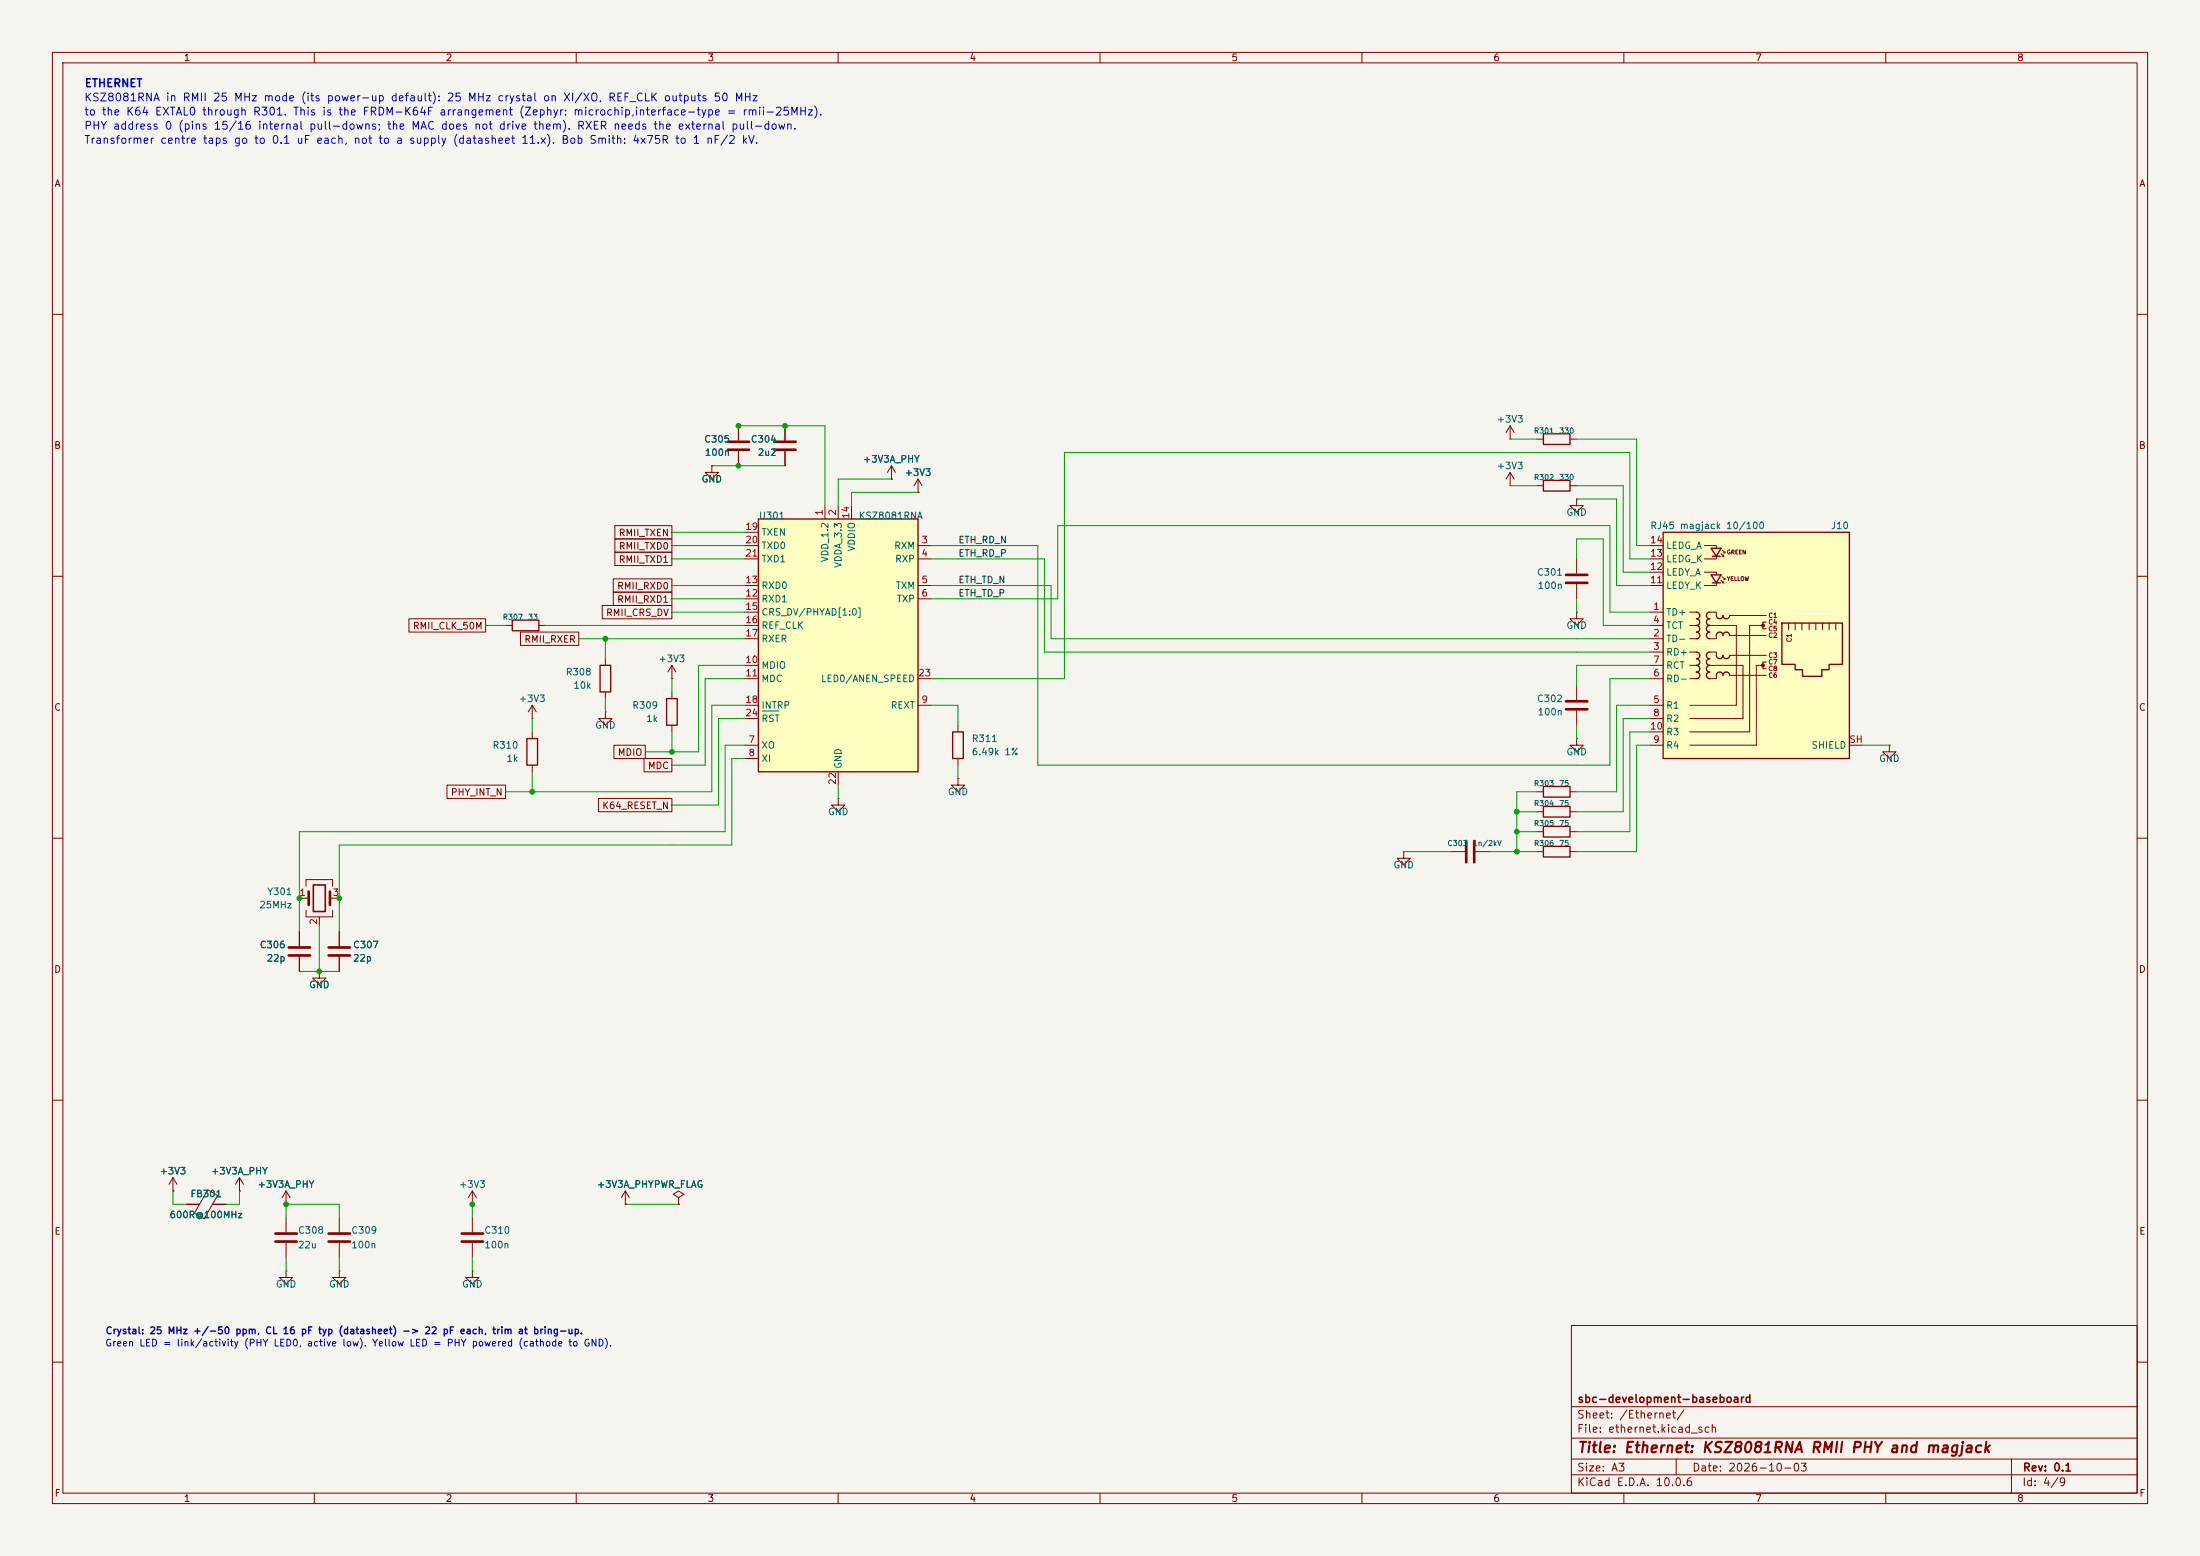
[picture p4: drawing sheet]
<svg xmlns="http://www.w3.org/2000/svg" width="420mm" height="297mm" viewBox="0 0 420 297" stroke-linecap="round" stroke-linejoin="round" font-family="sans-serif">
<path d="M0 0h420v297h-420z" fill="#f5f4ef" stroke="#f5f4ef" stroke-width=".19"/>
<g fill="none" stroke="#840000" stroke-width=".19">
<path d="M10 10h400v277h-400zM12 12h396v273h-396zM60 10v2M110 10v2M160 10v2M210 10v2M260 10v2M310 10v2M360 10v2M10 60h2M408 60h2M288.3 83.8h.1"/>
<path d="M288.3 92.7h.1M288.3 81.3l-.8 1.3M288.3 81.3l.8 1.3M288.3 81.3v2.5M288.3 90.2v2.5M288.3 90.2l-.8 1.2M288.3 90.2l.8 1.2M293.4 92.7h1.2M293.4 83.8h1.2M299.7 92.7h1.3M299.7 83.8h1.3M10 110h2"/>
<path d="M408 110h2M101.6 137.2h.1M101.6 134.6v2.6M101.6 139.7v1.3M101.6 134.6l-.8 1.3M101.6 134.6l.8 1.3M115.6 135.9v1.3h1.2l-1.2 1.2-1.3-1.2h1.3M115.6 135.9h.1M115.6 125.7v1.3M115.6 132.1v1.3M128.3 132.1v1.3M128.3 138.4v1.3"/>
<path d="M182.9 138.4v1.3M10 160h2M101.6 146.1v1.2M160 152.4v1.3h1.3l-1.3 1.2-1.3-1.2h1.3M160 152.4h.1M182.9 148.6v1.3h1.2l-1.2 1.2-1.3-1.2h1.3M182.9 148.6h.1M182.9 144.8v1.3M293.4 151.1h1.2M293.4 154.9h1.2M293.4 158.8h1.2M299.7 151.1h1.3"/>
<path d="M299.7 154.9h1.3M299.7 158.8h1.3M301 141v1.2h1.3l-1.3 1.3-1.3-1.3h1.3M301 141h.1M408 160h2M57.1 177.8v2.8M57.1 171.5h1.8M58.4 169.2v-1.3h5.1v1.3M58.4 173.7v1.3h5.1v-1.3M61 175v1.5M63 171.5h1.8M268 162.6v1.2h1.2l-1.2 1.3-1.3-1.3h1.3"/>
<path d="M268 162.6h.1M276.9 162.6h2.8M281.7 162.6h2.8M293.4 162.6h1.2M299.7 162.6h1.3M57.1 182.6v2.8M10 210h2M408 210h2M54.6 229.9h.1M54.6 227.3v2.6M54.6 232.4v2.8M54.6 237.2v2.8"/>
<path d="M54.6 227.3l-.8 1.3M54.6 227.3l.8 1.3M64.8 232.4v2.8M64.8 237.2v2.8M54.6 242.6v1.2h1.3l-1.3 1.3-1.3-1.3h1.3M54.6 242.6h.1M64.8 242.6v1.2h1.2l-1.2 1.3-1.3-1.3h1.3M64.8 242.6h.1M300 253h108v32h-108zM10 260h2M300 278.5h108M300 274.5h108"/>
<path d="M300 268.5h108M320 278.5v3M384 278.5v6.5M408 260h2M60 285v2M110 285v2M160 285v2M210 285v2M260 285v2M300 281.5h108M310 285v2M360 285v2"/>
</g>
<path d="M58.9 170.2v2.5M63 170.2v2.5M279.9 160.5v4.1M281.4 160.5v4.1M55.1 180.8h4.1M55.1 182.4h4.1M52.6 235.5h4M52.6 237h4M62.7 235.5h4.1M62.7 237h4.1" fill="none" stroke="#840000" stroke-width=".51"/>
<path d="M294.6 91.7h5.1v2h-5.1zM294.6 82.8h5.1v2h-5.1zM114.6 127h2v5.1h-2zM127.3 133.4h2v5h-2zM181.9 139.7h2v5.1h-2zM100.6 141h2v5.1h-2zM294.6 150.1h5.1v2h-5.1zM294.6 153.9h5.1v2.1h-5.1zM294.6 157.7h5.1v2.1h-5.1zM294.6 161.5h5.1v2.1h-5.1z" fill="none" stroke="#840000" stroke-width=".25"/>
<path d="M59.8 168.9h2.3v5.1h-2.3z" fill="none" stroke="#840000" stroke-width=".3"/>
<path d="M144.8 99.1h30.5v48.2h-30.5z" fill="#ffffc2"/>
<path d="M144.8 99.1h30.5v48.2h-30.5zM97.8 118.4h5.1v2h-5.1z" fill="none" stroke="#840000" stroke-width=".25"/>
<g fill="none" stroke="#840000" stroke-width=".19">
<path d="M135.9 88.9v1.3h1.3l-1.3 1.2-1.3-1.2h1.3M135.9 88.9h.1M141 81.3v2.8M141 86.1v2.8M149.9 81.3v2.8M149.9 86.1v2.8M157.5 96.5v2.6M160 96.5v2.6M162.6 96.5v2.6M170.2 91.4h.1M170.2 88.9l-.8 1.3M170.2 88.9l.7 1.3"/>
<path d="M170.2 88.9v2.5M175.3 94h.1M175.3 91.4l-.8 1.3M175.3 91.4l.7 1.3M175.3 91.4v2.6M301 95.3v1.2h1.3l-1.3 1.3-1.3-1.3h1.3M301 95.3h.1M96.5 119.4h1.3M102.9 119.4h1.2M142.2 104.1h2.6M142.2 106.7h2.6M142.2 111.8h2.6"/>
<path d="M142.2 114.3h2.6M142.2 116.8h2.6M142.2 119.4h2.6M142.2 101.6h2.6M175.3 104.1h2.5M175.3 106.7h2.5M175.3 111.8h2.5M175.3 114.3h2.5M301 116.8v1.3h1.3l-1.3 1.3-1.3-1.3h1.3M301 116.8h.1M301 106.7v2.8M301 111.5v2.8"/>
<path d="M142.2 134.6h2.6M142.2 127h2.6M142.2 129.5h2.6M142.2 121.9h2.6M142.2 137.2h2.6M175.3 134.6h2.5M175.3 129.5h2.5M301 130.8v2.8M301 135.6v2.8M142.2 142.2h2.6M142.2 144.8h2.6M160 147.3v2.6"/>
<path d="M64.8 177.8v2.8M64.8 182.6v2.8M35.6 229.9h2.5M39.7 227.1l1.8 1.1-2.5 4.4-1.9-1zM40.6 229.9h2.6M90.2 232.4v2.8M90.2 237.2v2.8M119.4 229.9h.1M119.4 227.3l-.8 1.3M119.4 227.3l.7 1.3M119.4 227.3v2.6M129.5 228.6l1.1-.6-1.1-.7-1 .7 1 .6v1.3"/>
<path d="M129.5 229.9h.1M90.2 242.6v1.2h1.2l-1.2 1.3-1.3-1.3h1.3M90.2 242.6h.1"/>
</g>
<path d="M145.5 135.7h3.2" fill="none" stroke="#006464" stroke-width=".19"/>
<path d="M138.9 84.3h4.1M138.9 85.9h4.1M147.8 84.3h4.1M147.8 85.9h4.1M299 109.7h4M299 111.3h4M299 133.9h4M299 135.4h4M62.7 180.8h4.1M62.7 182.4h4.1M88.1 235.5h4.1M88.1 237h4.1" fill="none" stroke="#840000" stroke-width=".51"/>
<path d="M317.5 101.6h35.6v43.2h-35.6z" fill="#ffffc2"/>
<g fill="none" stroke="#840000" stroke-width=".19">
<path d="M135.9 88.9h.1M141 81.3v2.8M141 86.1v2.8M149.9 81.3v2.8M149.9 86.1v2.8M170.2 91.4h.1M175.3 94h.1M78.1 118.1h14.6v2.6h-14.6zM115 115.6h13.3v2.5h-13.3zM117.1 113h11.2v2.6h-11.2zM117.1 110.5h11.2v2.5h-11.2zM117.4 105.4h10.9v2.6h-10.9z"/>
<path d="M117.4 102.9h10.9v2.5h-10.9zM117.4 100.3h10.9v2.6h-10.9zM315 119.4h2.5M315 116.8h2.5M315 111.8h2.5M315 109.2h2.5M315 106.7h2.5M315 104.1h2.5M322.6 119.4h1.2M322.6 116.8h1.2M325.4 104.1h2.3v.5M325.4 109.2h2.3v.5"/>
<path d="M326.4 116.8h1.3v.7M326.4 119.4h5.1v15.2h-8.9M327.7 111.1v.7h-2.3M327.7 106v.7h-2.3M328.5 105.7l.6 .5h-.3M328.5 110.7l.6 .6h-.3M328.8 105l.5 .5h-.2M328.8 110.1l.5 .5h-.2M329.1 105.9v.3M329.1 111v.3M329.3 105.3v.2M329.3 110.4v.2"/>
<path d="M330.2 117.5h7M336.5 119.4h-2.5v20.3h-11.4M337.2 118.7h-.7v1.3h.7M341.4 118.9v1.3M342.7 118.9v1.3M344 118.9v1.3M345.4 118.9v1.3M346.6 118.9v1.3M347.9 118.9v1.3M349.2 118.9v1.3M350.5 118.9v1.3M99.4 120.6h11.1v2.6h-11.1z"/>
<path d="M128.3 129.5h.1M128.3 127l-.8 1.3M128.3 127l.7 1.3M128.3 127v2.5M315 127h2.5M315 134.6h2.5M315 137.2h2.5M315 139.7h2.5M315 121.9h2.5M315 124.5h2.5M315 129.5h2.5M322.6 127h1.2"/>
<path d="M322.6 121.9h1.2M322.6 124.5h1.2M322.6 129.5h1.2M326.4 124.5h1.3v.6M326.4 127h6.3v10.2h-10.1M327.7 121.3v.6h-1.3M327.7 128.9v.6h-1.3M330.2 121.3h7M330.2 125.1h7M330.2 128.9h7M336.5 127h-1.2v15.2h-12.7M337.2 126.4h-.7v1.2h.7"/>
<path d="M85.3 149.9h11.2v2.5h-11.2zM114.2 152.4h14.1v2.5h-14.1zM117.2 142.2h6v2.6h-6zM122.9 144.8h5.4v2.5h-5.4zM315 142.2h2.5M353.1 142.2h2.5M360.7 142.2v1.3h1.2l-1.2 1.3-1.3-1.3h1.3M360.7 142.2h.1M57.1 177.8v2.8M64.8 177.8v2.8M57.1 182.6v2.8M61 185.4v1.3h1.2l-1.2 1.3-1.3-1.3h1.3"/>
<path d="M61 185.4h.1M64.8 182.6v2.8M33 227.3h.1M33 224.8l-.7 1.3M33 224.8l.8 1.3M33 224.8v2.5M35.6 229.9h2.5M40.6 229.9h2.6M45.7 227.3h.1M45.7 224.8l-.7 1.3M45.7 224.8l.8 1.3M45.7 224.8v2.5"/>
<path d="M54.6 229.9h.1M90.2 229.9h.1M90.2 227.3l-.8 1.3M90.2 227.3l.7 1.3M90.2 227.3v2.6M119.4 229.9h.1M129.5 229.9h.1"/>
</g>
<g fill="#840000" stroke="#840000" stroke-width=".25">
<circle cx="336.5" cy="119.4" r=".25"/>
<circle cx="336.5" cy="127" r=".25"/>
</g>
<g fill="none" stroke="#840000" stroke-width=".25">
<path d="M317.5 101.6h35.6v43.2h-35.6zM323.8 116.8a.64 .64 0 0 1 .7 .7 .64 .64 0 0 1-.7 .6 .64 .64 0 0 1 .7 .7 .64 .64 0 0 1-.7 .6M323.8 119.4a.64 .64 0 0 1 .7 .6 .64 .64 0 0 1-.7 .7 .64 .64 0 0 1 .7 .6 .64 .64 0 0 1-.7 .6M326.4 116.8a.63 .63 0 0 0-.6 .7 .63 .63 0 0 0 .6 .6h-.1a.63 .63 0 0 0-.5 .7 .63 .63 0 0 0 .6 .6M326.4 119.4a.63 .63 0 0 0-.6 .6 .63 .63 0 0 0 .6 .7h-.1a.63 .63 0 0 0-.5 .6 .63 .63 0 0 0 .6 .6M326.6 104.6h1.9l-.8 1.6zM326.6 109.7h1.9l-.8 1.6zM326.9 106.2h1.5M326.9 111.3h1.5M327.7 117.5a.64 .64 0 0 0 .6 .6 .64 .64 0 0 0 .6-.6 .64 .64 0 0 0 .7 .6 .64 .64 0 0 0 .6-.6M340.2 118.9h11.5v7.9h-2.5v1h-1.4v1.3h-3.7v-1.3h-1.4v-1h-2.5zM323.8 124.5a.64 .64 0 0 1 .7 .6 .64 .64 0 0 1-.7 .6"/>
<path d="M323.8 125.7a.64 .64 0 0 1 .7 .7 .64 .64 0 0 1-.7 .6 .64 .64 0 0 1 .7 .6 .64 .64 0 0 1-.7 .7 .64 .64 0 0 1 .7 .6 .64 .64 0 0 1-.7 .6M326.4 124.5a.63 .63 0 0 0-.6 .6 .63 .63 0 0 0 .6 .6M326.4 125.7a.63 .63 0 0 0-.6 .7 .63 .63 0 0 0 .6 .6h-.1a.63 .63 0 0 0-.5 .7 .63 .63 0 0 0 .6 .6h-.1a.63 .63 0 0 0-.5 .6 .63 .63 0 0 0 .6 .6M327.7 121.3a.64 .64 0 0 1 .6-.6 .64 .64 0 0 1 .6 .6 .64 .64 0 0 1 .7-.6 .64 .64 0 0 1 .6 .6M327.7 125.1a.64 .64 0 0 0 .6 .6 .64 .64 0 0 0 .6-.6 .64 .64 0 0 0 .7 .6 .64 .64 0 0 0 .6-.6M327.7 128.9a.64 .64 0 0 1 .6-.6 .64 .64 0 0 1 .6 .6 .64 .64 0 0 1 .7-.6 .64 .64 0 0 1 .6 .6"/>
</g>
<g fill="none" stroke="#009600" stroke-width=".19">
<path d="M135.9 88.9h14M141 81.3h16.5v15.2M170.2 91.4h-10.2v5.1M175.3 94h-12.7v2.5M288.3 83.8h5.1M288.3 92.7h5.1M301 83.8h11.4v20.3h2.6M301 95.3h7.6v16.5h6.4M301 92.7h8.9v16.5h5.1M92.7 119.4h3.8M104.1 119.4h38.1M128.3 101.6h13.9"/>
<path d="M128.3 104.1h13.9M128.3 114.3h13.9M128.3 116.8h13.9M128.3 111.8h13.9M128.3 106.7h13.9M177.8 104.1h20.3v42h109.2v-16.6h7.7M177.8 114.3h24.1v-14h105.4v16.5h7.7M177.8 111.8h22.9v10.1h114.3M177.8 106.7h21.6v17.8h115.6M301 106.7v-3.8h5.1v16.5h8.9M301 114.3v2.5M315 106.7h-3.9v-20.3h-107.9v43.1h-25.4"/>
<path d="M101.6 137.2v2.5M110.5 121.9h31.7M115.6 121.9v3.8M115.6 133.4v2.5M128.3 129.5v2.6M128.3 139.7v3.8M142.2 127h-8.9v16.5h-10.1M142.2 134.6h-6.3v16.5h-39.4M142.2 129.5h-7.6v16.6h-6.3M142.2 137.2h-5v16.5h-8.9M177.8 134.6h5.1v3.8M301 138.4v2.6"/>
<path d="M315 134.6h-6.4v16.5h-7.6M315 139.7h-3.9v19.1h-10.1M315 127h-14v3.8M315 137.2h-5.1v17.7h-8.9M101.6 147.3v3.8M142.2 144.8h-2.5v16.5h-74.9v16.5M142.2 142.2h-3.8v16.6h-81.3v19M160 149.9v2.5M182.9 146.1v2.5M289.6 158.8h3.8M289.6 154.9h3.8M293.4 151.1h-3.8v11.5"/>
<path d="M315 142.2h-2.6v20.4h-11.4M355.6 142.2h5.1M61 176.5v8.9M268 162.6h8.9M284.5 162.6h8.9M57.1 185.4h7.7M33 227.3v2.6h2.6M45.7 227.3v2.6h-2.5M54.6 232.4v-2.5h10.2v2.5M90.2 229.9v2.5M119.4 229.9h10.1M54.6 240v2.6"/>
<path d="M64.8 240v2.6M90.2 240v2.6"/>
</g>
<g fill="#009600" stroke="#009600" stroke-width=".19">
<circle cx="115.6" cy="121.9" r=".46"/>
<circle cx="149.9" cy="81.3" r=".46"/>
<circle cx="141" cy="81.3" r=".46"/>
<circle cx="141" cy="88.9" r=".46"/>
<circle cx="289.6" cy="162.6" r=".46"/>
<circle cx="289.6" cy="154.9" r=".46"/>
<circle cx="289.6" cy="158.8" r=".46"/>
<circle cx="101.6" cy="151.1" r=".46"/>
<circle cx="128.3" cy="143.5" r=".46"/>
<circle cx="57.1" cy="171.5" r=".46"/>
<circle cx="64.8" cy="171.5" r=".46"/>
<circle cx="54.6" cy="229.9" r=".46"/>
<circle cx="90.2" cy="229.9" r=".46"/>
<circle cx="61" cy="185.4" r=".46"/>
</g>
<text font-size="2" fill="#840000" x="301" y="277.8">Title: Ethernet: KSZ8081RNA RMII PHY and magjack</text>
<g font-size="1.5" fill="#0000c2">
<text x="16" y="17">ETHERNET</text>
<text x="16" y="22.4">to the K64 EXTAL0 through R301. This is the FRDM-K64F arrangement (Zephyr: microchip,interface-type = rmii-25MHz).</text>
<text x="16" y="19.7">KSZ8081RNA in RMII 25 MHz mode (its power-up default): 25 MHz crystal on XI/XO, REF_CLK outputs 50 MHz</text>
<text x="16" y="27.8">Transformer centre taps go to 0.1 uF each, not to a supply (datasheet 11.x). Bob Smith: 4x75R to 1 nF/2 kV.</text>
<text x="16" y="25.1">PHY address 0 (pins 15/16 internal pull-downs; the MAC does not drive them). RXER needs the external pull-down.</text>
</g>
<g font-size="1.5" fill="#840000">
<text x="301" y="268.1">sbc-development-baseboard</text>
<text x="300.9" y="273.8">File: ethernet.kicad_sch</text>
<text x="300.9" y="271.1">Sheet: /Ethernet/</text>
<text x="300.9" y="281.2">Size: A3</text>
<text x="322.9" y="281.2">Date: 2026-10-03</text>
<text x="386" y="281.2">Rev: 0.1</text>
<text x="300.9" y="284">KiCad E.D.A. 10.0.6</text>
<text x="385.9" y="284">Id: 4/9</text>
</g>
<g font-size="1.3" fill="#840000">
<text x="35" y="12">1</text>
<text x="85" y="12">2</text>
<text x="135" y="12">3</text>
<text x="185" y="12">4</text>
<text x="235" y="12">5</text>
<text x="285" y="12">6</text>
<text x="335" y="12">7</text>
<text x="385" y="12">8</text>
<text x="10.3" y="36">A</text>
<text x="408.3" y="36">A</text>
<text x="10.2" y="86">B</text>
<text x="408.2" y="86">B</text>
<text x="118" y="107.7">RMII_TXD1</text>
<text x="118" y="105.2">RMII_TXD0</text>
<text x="118" y="102.7">RMII_TXEN</text>
<text x="117.7" y="112.8">RMII_RXD0</text>
<text x="115.6" y="117.9">RMII_CRS_DV</text>
<text x="117.7" y="115.4">RMII_RXD1</text>
<text x="78.7" y="120.4">RMII_CLK_50M</text>
<text x="100" y="123">RMII_RXER</text>
<text x="10.2" y="136">C</text>
<text x="408.2" y="136">C</text>
<text x="117.8" y="144.6">MDIO</text>
<text x="123.6" y="147.1">MDC</text>
<text x="86" y="152.2">PHY_INT_N</text>
<text x="114.9" y="154.7">K64_RESET_N</text>
<text x="10.2" y="186">D</text>
<text x="408.2" y="186">D</text>
<text x="10.3" y="236">E</text>
<text x="408.3" y="236">E</text>
<text x="10.3" y="286">F</text>
<text x="35" y="287">1</text>
<text x="85" y="287">2</text>
<text x="135" y="287">3</text>
<text x="185" y="287">4</text>
<text x="235" y="287">5</text>
<text x="285" y="287">6</text>
<text x="335" y="287">7</text>
<text x="385" y="287">8</text>
<text x="408.3" y="286">F</text>
</g>
<g font-size="1.3" fill="#006464">
<text x="285.6" y="81">+3V3</text>
<text x="134.3" y="84.8">C305</text>
<text x="134.5" y="87.3">100n</text>
<text x="143.2" y="84.8">C304</text>
<text x="144.6" y="87.3">2u2</text>
<text x="164.6" y="88.6">+3V3A_PHY</text>
<text x="285.6" y="89.9">+3V3</text>
<text x="133.8" y="92.4">GND</text>
<text x="172.6" y="91.1">+3V3</text>
<text x="144.8" y="99.4">U301</text>
<text x="163.8" y="99.4">KSZ8081RNA</text>
<text x="298.9" y="98.8">GND</text>
<text x="314.9" y="101.3">RJ45 magjack 10/100</text>
<text x="349.4" y="101.3">J10</text>
<text x="145.3" y="102.6">TXEN</text>
<text x="145.3" y="105.1">TXD0</text>
<text x="145.3" y="107.6">TXD1</text>
<text x="158.4" y="107.4" transform="rotate(-90 158.4 107.4)">VDD_1.2</text>
<text x="163.5" y="105.4" transform="rotate(-90 163.5 105.4)">VDDIO</text>
<text x="170.6" y="105.1">RXM</text>
<text x="170.8" y="107.6">RXP</text>
<text x="318" y="107.6">LEDG_K</text>
<text x="318" y="105.1">LEDG_A</text>
<text x="145.3" y="112.7">RXD0</text>
<text x="161" y="108.5" transform="rotate(-90 161 108.5)">VDDA_3.3</text>
<text x="170.9" y="112.7">TXM</text>
<text x="293.3" y="110.2">C301</text>
<text x="293.4" y="112.7">100n</text>
<text x="318" y="112.7">LEDY_K</text>
<text x="318" y="110.2">LEDY_A</text>
<text x="145.3" y="115.3">RXD1</text>
<text x="145.3" y="117.8">CRS_DV/PHYAD[1:0]</text>
<text x="171.1" y="115.3">TXP</text>
<text x="318" y="117.8">TD+</text>
<text x="145.3" y="120.3">REF_CLK</text>
<text x="145.3" y="122.9">RXER</text>
<text x="298.9" y="120.3">GND</text>
<text x="318" y="122.9">TD-</text>
<text x="318" y="125.4">RD+</text>
<text x="318" y="120.3">TCT</text>
<text x="107.9" y="129.2">R308</text>
<text x="109.3" y="131.8">10k</text>
<text x="125.6" y="126.7">+3V3</text>
<text x="145.3" y="128">MDIO</text>
<text x="145.3" y="130.5">MDC</text>
<text x="156.6" y="130.5">LED0/ANEN_SPEED</text>
<text x="318" y="130.5">RD-</text>
<text x="318" y="128">RCT</text>
<text x="98.9" y="134.3">+3V3</text>
<text x="120.6" y="135.6">R309</text>
<text x="145.3" y="135.6">INTRP</text>
<text x="169.9" y="135.6">REXT</text>
<text x="293.3" y="134.3">C302</text>
<text x="293.4" y="136.9">100n</text>
<text x="318" y="135.6">R1</text>
<text x="93.9" y="143.2">R310</text>
<text x="113.5" y="139.4">GND</text>
<text x="123.3" y="138.1">1k</text>
<text x="145.3" y="143.2">XO</text>
<text x="145.3" y="138.1">RST</text>
<text x="185.4" y="141.9">R311</text>
<text x="318" y="138.1">R2</text>
<text x="318" y="143.2">R4</text>
<text x="318" y="140.7">R3</text>
<text x="345.7" y="143.2">SHIELD</text>
<text x="96.6" y="145.7">1k</text>
<text x="145.3" y="145.7">XI</text>
<text x="161" y="146.8" transform="rotate(-90 161 146.8)">GND</text>
<text x="185.4" y="144.5">6.49k 1%</text>
<text x="298.9" y="144.5">GND</text>
<text x="358.6" y="145.7">GND</text>
<text x="158" y="155.9">GND</text>
<text x="180.8" y="152.1">GND</text>
<text x="265.9" y="166.1">GND</text>
<text x="49.4" y="173.7">25MHz</text>
<text x="50.9" y="171.1">Y301</text>
<text x="49.5" y="181.3">C306</text>
<text x="50.8" y="183.8">22p</text>
<text x="67.3" y="181.3">C307</text>
<text x="67.3" y="183.8">22p</text>
<text x="58.9" y="188.9">GND</text>
<text x="30.4" y="224.5">+3V3</text>
<text x="40.2" y="224.5">+3V3A_PHY</text>
<text x="49.1" y="227">+3V3A_PHY</text>
<text x="87.5" y="227">+3V3</text>
<text x="113.8" y="227">+3V3A_PHYPWR_FLAG</text>
<text x="32.3" y="232.8">600R@100MHz</text>
<text x="36.2" y="228.8">FB301</text>
<text x="56.8" y="235.8">C308</text>
<text x="56.8" y="238.6">22u</text>
<text x="67" y="235.8">C309</text>
<text x="67" y="238.6">100n</text>
<text x="92.4" y="235.8">C310</text>
<text x="92.4" y="238.6">100n</text>
<text x="52.5" y="246.1">GND</text>
<text x="62.7" y="246.1">GND</text>
<text x="88.1" y="246.1">GND</text>
</g>
<g font-size="1.3" fill="#a90000">
<text x="142.2" y="101.5">19</text>
<text x="157.3" y="98.5" transform="rotate(-90 157.3 98.5)">1</text>
<text x="159.9" y="98.5" transform="rotate(-90 159.9 98.5)">2</text>
<text x="162.4" y="99.1" transform="rotate(-90 162.4 99.1)">14</text>
<text x="142.2" y="104">20</text>
<text x="142.2" y="106.5">21</text>
<text x="175.8" y="104">3</text>
<text x="175.8" y="106.5">4</text>
<text x="314.9" y="106.5">13</text>
<text x="314.9" y="104">14</text>
<text x="142.2" y="111.6">13</text>
<text x="175.8" y="111.6">5</text>
<text x="314.9" y="111.6">11</text>
<text x="314.9" y="109.1">12</text>
<text x="142.2" y="114.2">12</text>
<text x="142.2" y="116.7">15</text>
<text x="142.2" y="119.2">16</text>
<text x="175.8" y="114.2">6</text>
<text x="315.5" y="116.7">1</text>
<text x="315.5" y="119.2">4</text>
<text x="142.2" y="121.8">17</text>
<text x="315.5" y="121.8">2</text>
<text x="315.5" y="124.3">3</text>
<text x="142.2" y="126.9">10</text>
<text x="142.2" y="129.4">11</text>
<text x="175.2" y="129.4">23</text>
<text x="315.5" y="129.4">6</text>
<text x="315.5" y="126.9">7</text>
<text x="142.2" y="134.5">18</text>
<text x="142.2" y="137">24</text>
<text x="175.8" y="134.5">9</text>
<text x="315.5" y="134.5">5</text>
<text x="315.5" y="137">8</text>
<text x="142.8" y="142.1">7</text>
<text x="314.9" y="139.6">10</text>
<text x="315.5" y="142.1">9</text>
<text x="352.9" y="142.1">SH</text>
<text x="142.8" y="144.6">8</text>
<text x="159.9" y="149.9" transform="rotate(-90 159.9 149.9)">22</text>
<text x="57.1" y="171.3">1</text>
<text x="63.4" y="171.3">3</text>
<text x="60.8" y="176.6" transform="rotate(-90 60.8 176.6)">2</text>
</g>
<g font-size="1.3" fill="#0f0f0f">
<text x="182.9" y="106.6">ETH_RD_P</text>
<text x="182.9" y="104">ETH_RD_N</text>
<text x="182.9" y="111.6">ETH_TD_N</text>
<text x="182.9" y="114.2">ETH_TD_P</text>
</g>
<g font-size="1.3" fill="#0000c2">
<text x="20" y="257.3">Green LED = link/activity (PHY LED0, active low). Yellow LED = PHY powered (cathode to GND).</text>
<text x="20" y="255">Crystal: 25 MHz +/-50 ppm, CL 16 pF typ (datasheet) -&gt; 22 pF each, trim at bring-up.</text>
</g>
<g font-size="1" fill="#006464">
<text x="292.7" y="83">R301</text>
<text x="297.6" y="83">330</text>
<text x="292.7" y="91.9">R302</text>
<text x="297.6" y="91.9">330</text>
<text x="95.9" y="118.5">R307</text>
<text x="100.7" y="118.5">33</text>
<text x="292.7" y="150.3">R303</text>
<text x="292.7" y="154.1">R304</text>
<text x="297.6" y="150.3">75</text>
<text x="297.6" y="154.1">75</text>
<text x="276.2" y="161.7">C303</text>
<text x="281.1" y="161.7">1n/2kV</text>
<text x="292.7" y="157.9">R305</text>
<text x="292.7" y="161.7">R306</text>
<text x="297.6" y="157.9">75</text>
<text x="297.6" y="161.7">75</text>
</g>
<g font-size=".9" fill="#840000">
<text x="337.5" y="118.1">C1</text>
<text x="337.5" y="119.4">C4</text>
<text x="337.5" y="120.7">C5</text>
<text x="337.5" y="122">C2</text>
<text x="337.5" y="125.8">C3</text>
<text x="342.2" y="122.7" transform="rotate(-90 342.2 122.7)">C1</text>
<text x="337.5" y="127">C7</text>
<text x="337.5" y="128.3">C8</text>
<text x="337.5" y="129.6">C6</text>
</g>
<g font-size=".8" fill="#840000">
<text x="329.6" y="106">GREEN</text>
<text x="329.6" y="111.1">YELLOW</text>
</g>
</svg>
